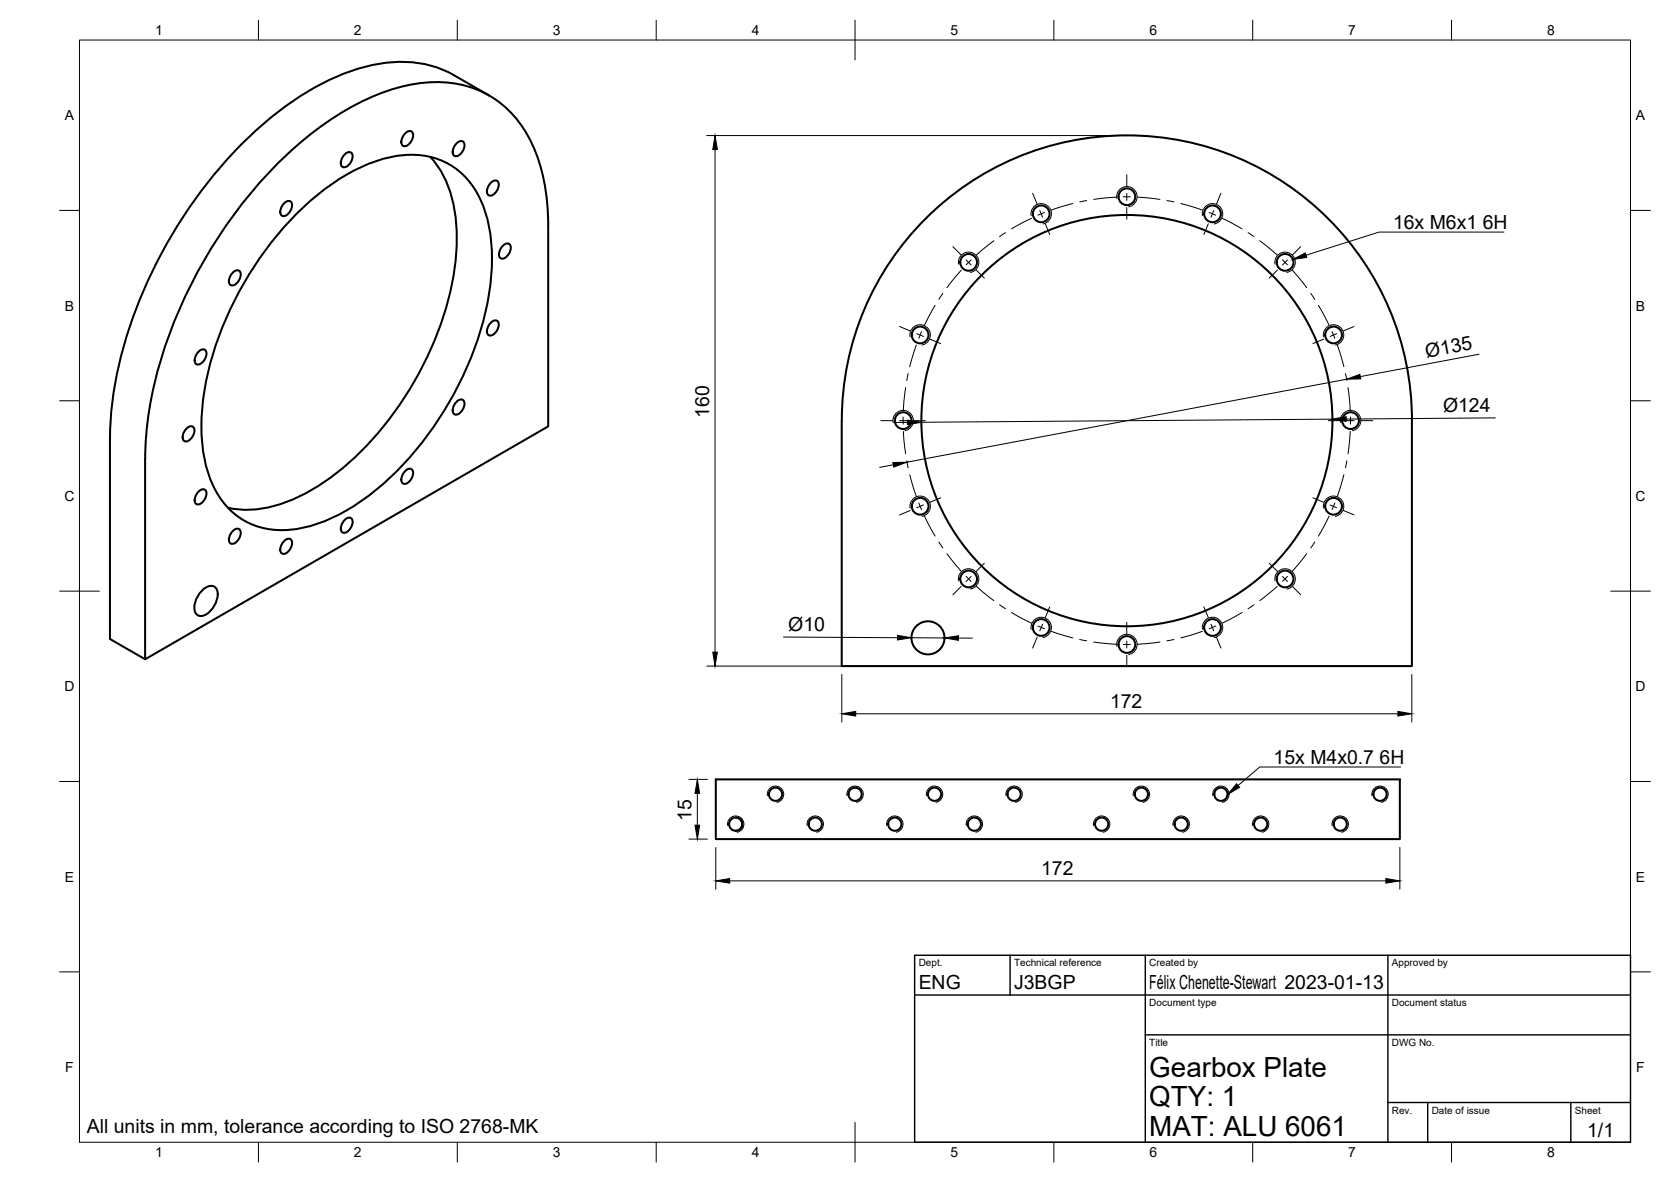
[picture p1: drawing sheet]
<svg xmlns="http://www.w3.org/2000/svg" width="420mm" height="297mm" viewBox="0 0 420 297" stroke-linecap="round" stroke-linejoin="round" font-family="sans-serif">
<!-- layer: Visible -->
<g fill="none" stroke="#000" stroke-width=".51">
<path d="M86.8 38.7a1.06 1.06 0 0 1 1.4-.4 1.06 1.06 0 0 1 .4 1.5l-.4 .9a1.71 1.71 0 0 1-2.2 1.1 2.52 2.52 0 0 1 .8-3.1zM102 33.4a1.06 1.06 0 0 1 1.4-.4 1.06 1.06 0 0 1 .4 1.5l-.4 .9a1.71 1.71 0 0 1-2.2 1.1 2.52 2.52 0 0 1 .8-3.1zM108.2 39.4a28.7 28.7 0 0 1 6.6 19.3 73.6 73.6 0 0 1-10.6 37.2 73.6 73.6 0 0 1-26.9 27.8 28.7 28.7 0 0 1-20 3.9M114.9 35.9a1.06 1.06 0 0 1 1.5-.4 1.06 1.06 0 0 1 .3 1.5l-.3 1a1.71 1.71 0 0 1-2.3 1.1 2.52 2.52 0 0 1 .8-3.2zM123 24l-8.8-5.1a28.8 28.8 0 0 0-21.2-2.4 66.7 66.7 0 0 0-29.3 16.9 118 118 0 0 0-35 64.6 77.8 77.8 0 0 0-1 12.2l-.1 50.4 8.9 5.1 101.3-58.5v-50.4a46.7 46.7 0 0 0-5.3-23.1 25.5 25.5 0 0 0-25.6-12.9 54.5 54.5 0 0 0-26.6 11.3 113.8 113.8 0 0 0-35.1 45.5 97.1 97.1 0 0 0-8.7 37.7v50.4M71.6 51a1.06 1.06 0 0 1 1.4-.4 1.06 1.06 0 0 1 .4 1.4l-.4 1a1.71 1.71 0 0 1-2.2 1.1 2.52 2.52 0 0 1 .8-3.1zM75.2 53.1a51.6 51.6 0 0 1 21.7-13.3 20.7 20.7 0 0 1 17.7 2.6 22.9 22.9 0 0 1 8.4 14.5 57.7 57.7 0 0 1-3.2 29.2 84.1 84.1 0 0 1-27.7 38.9 39.3 39.3 0 0 1-19.1 8.1 18.6 18.6 0 0 1-19.5-11.2 39.3 39.3 0 0 1-2.5-20.7 84.1 84.1 0 0 1 24.2-48.1zM123.5 45.8a1.06 1.06 0 0 1 1.5-.4 1.06 1.06 0 0 1 .4 1.5l-.4 1a1.71 1.71 0 0 1-2.3 1.1 2.52 2.52 0 0 1 .8-3.2zM232.7 55a71.7 71.7 0 0 1 78.1-15.5 71.7 71.7 0 0 1 44.2 66.2v61.7h-143.4v-61.7a71.6 71.6 0 0 1 21.1-50.7zM58.6 68.4a1.06 1.06 0 0 1 1.5-.4 1.06 1.06 0 0 1 .4 1.5l-.4 .9a1.71 1.71 0 0 1-2.3 1.1 2.52 2.52 0 0 1 .8-3.1zM126.6 61.7a1.06 1.06 0 0 1 1.4-.4 1.06 1.06 0 0 1 .4 1.4l-.4 1a1.71 1.71 0 0 1-2.3 1.1 2.52 2.52 0 0 1 .9-3.1zM50 88.3a1.06 1.06 0 0 1 1.5-.4 1.06 1.06 0 0 1 .4 1.4l-.4 1a1.71 1.71 0 0 1-2.3 1.1 2.52 2.52 0 0 1 .8-3.1z"/>
<path d="M123.5 81a1.06 1.06 0 0 1 1.5-.4 1.06 1.06 0 0 1 .4 1.4l-.4 1a1.71 1.71 0 0 1-2.3 1.1 2.52 2.52 0 0 1 .8-3.1zM47 107.6a1.06 1.06 0 0 1 1.5-.4 1.06 1.06 0 0 1 .3 1.5l-.3 .9a1.71 1.71 0 0 1-2.3 1.1 2.52 2.52 0 0 1 .8-3.1zM102 118.3a1.06 1.06 0 0 1 1.4-.4 1.06 1.06 0 0 1 .4 1.4l-.4 1a1.71 1.71 0 0 1-2.2 1.1 2.52 2.52 0 0 1 .8-3.1zM114.9 100.9a1.06 1.06 0 0 1 1.5-.4 1.06 1.06 0 0 1 .3 1.4l-.3 1a1.71 1.71 0 0 1-2.3 1.1 2.52 2.52 0 0 1 .8-3.1zM50 123.4a1.06 1.06 0 0 1 1.5-.4 1.06 1.06 0 0 1 .4 1.5l-.4 1a1.71 1.71 0 0 1-2.3 1.1 2.52 2.52 0 0 1 .8-3.2zM58.6 133.3a1.06 1.06 0 0 1 1.5-.4 1.06 1.06 0 0 1 .4 1.5l-.4 1a1.71 1.71 0 0 1-2.3 1.1 2.52 2.52 0 0 1 .8-3.2zM71.6 135.9a1.06 1.06 0 0 1 1.4-.4 1.06 1.06 0 0 1 .4 1.4l-.4 1a1.71 1.71 0 0 1-2.2 1.1 2.52 2.52 0 0 1 .8-3.1zM86.8 130.6a1.06 1.06 0 0 1 1.4-.4 1.06 1.06 0 0 1 .4 1.4l-.4 1a1.71 1.71 0 0 1-2.2 1.1 2.52 2.52 0 0 1 .8-3.1zM50.7 148.6a2.64 2.64 0 0 1 3.4-1 3.9 3.9 0 0 1-.2 4.6 4.2 4.2 0 0 1-3.9 2.5 2.64 2.64 0 0 1-.9-3.4l.6-1.5zM180 195.9h172v15h-172zM185 205.5a1.66 1.66 0 0 1 1.6 1.6 1.66 1.66 0 0 1-1.6 1.7"/>
<circle cx="261.8" cy="53.7" r="2.11"/>
<circle cx="283.3" cy="49.4" r="2.11"/>
<circle cx="304.9" cy="53.7" r="2.11"/>
<circle cx="243.6" cy="65.9" r="2.11"/>
<circle cx="323.1" cy="65.9" r="2.11"/>
<circle cx="231.4" cy="84.2" r="2.11"/>
<circle cx="335.3" cy="84.2" r="2.11"/>
<circle cx="227.1" cy="105.7" r="2.11"/>
<circle cx="283.3" cy="105.7" r="51.7"/>
<circle cx="339.6" cy="105.7" r="2.11"/>
<circle cx="231.4" cy="127.2" r="2.11"/>
<circle cx="335.3" cy="127.2" r="2.11"/>
<circle cx="243.6" cy="145.5" r="2.11"/>
<circle cx="261.8" cy="157.7" r="2.11"/>
<circle cx="304.9" cy="157.7" r="2.11"/>
<circle cx="323.1" cy="145.5" r="2.11"/>
<circle cx="233.3" cy="160.3" r="4.2"/>
<circle cx="283.3" cy="162" r="2.11"/>
<circle cx="195" cy="199.6" r="1.66"/>
<circle cx="215" cy="199.6" r="1.66"/>
<circle cx="235" cy="199.6" r="1.66"/>
<circle cx="255" cy="199.6" r="1.66"/>
<circle cx="287" cy="199.6" r="1.66"/>
<circle cx="307" cy="199.6" r="1.66"/>
<circle cx="347" cy="199.6" r="1.66"/>
<circle cx="185" cy="207.1" r="1.66"/>
<circle cx="205" cy="207.1" r="1.66"/>
<circle cx="225" cy="207.1" r="1.66"/>
<circle cx="245" cy="207.1" r="1.66"/>
<circle cx="277" cy="207.1" r="1.66"/>
<circle cx="297" cy="207.1" r="1.66"/>
<circle cx="317" cy="207.1" r="1.66"/>
<circle cx="337" cy="207.1" r="1.66"/>
</g>
<!-- layer: Visible Narrow -->
<g fill="none" stroke="#000" stroke-width=".25">
<path d="M259.3 54.2a2.57 2.57 0 0 1 2.1-3 2.57 2.57 0 0 1 2.9 2.1 2.57 2.57 0 0 1-2.1 3M280.8 49.9a2.57 2.57 0 0 1 2.1-3 2.57 2.57 0 0 1 3 2.1 2.57 2.57 0 0 1-2.1 3M302.3 54.2a2.57 2.57 0 0 1 2.1-3 2.57 2.57 0 0 1 3 2.1 2.57 2.57 0 0 1-2.1 3M241 66.4a2.57 2.57 0 0 1 2.1-3 2.57 2.57 0 0 1 3 2.1 2.57 2.57 0 0 1-2.1 3M320.6 66.4a2.57 2.57 0 0 1 2.1-3 2.57 2.57 0 0 1 3 2.1 2.57 2.57 0 0 1-2.1 3M228.8 84.6a2.57 2.57 0 0 1 2.1-3 2.57 2.57 0 0 1 3 2.1 2.57 2.57 0 0 1-2.1 3M332.8 84.6a2.57 2.57 0 0 1 2.1-3 2.57 2.57 0 0 1 2.9 2.1 2.57 2.57 0 0 1-2 3M224.6 106.1a2.57 2.57 0 0 1 2-2.9 2.57 2.57 0 0 1 3 2.1 2.57 2.57 0 0 1-2.1 2.9M337.1 106.1a2.57 2.57 0 0 1 2-2.9 2.57 2.57 0 0 1 3 2.1 2.57 2.57 0 0 1-2.1 2.9M228.8 127.7a2.57 2.57 0 0 1 2.1-3 2.57 2.57 0 0 1 3 2.1 2.57 2.57 0 0 1-2.1 3M332.8 127.7a2.57 2.57 0 0 1 2.1-3 2.57 2.57 0 0 1 2.9 2.1 2.57 2.57 0 0 1-2 3M241 145.9a2.57 2.57 0 0 1 2.1-2.9 2.57 2.57 0 0 1 3 2 2.57 2.57 0 0 1-2.1 3"/>
<path d="M259.3 158.1a2.57 2.57 0 0 1 2.1-2.9 2.57 2.57 0 0 1 2.9 2 2.57 2.57 0 0 1-2.1 3M302.3 158.1a2.57 2.57 0 0 1 2.1-2.9 2.57 2.57 0 0 1 3 2 2.57 2.57 0 0 1-2.1 3M320.6 145.9a2.57 2.57 0 0 1 2.1-2.9 2.57 2.57 0 0 1 3 2 2.57 2.57 0 0 1-2.1 3M280.8 162.4a2.57 2.57 0 0 1 2.1-3 2.57 2.57 0 0 1 3 2.1 2.57 2.57 0 0 1-2.1 3M193 200a2.06 2.06 0 0 1 1.6-2.4 2.06 2.06 0 0 1 2.4 1.6 2.06 2.06 0 0 1-1.6 2.4M195.4 198h.1M213 200a2.06 2.06 0 0 1 1.6-2.4 2.06 2.06 0 0 1 2.4 1.6 2.06 2.06 0 0 1-1.6 2.4M215.2 198h.1M232.9 200a2.06 2.06 0 0 1 1.7-2.4 2.06 2.06 0 0 1 2.4 1.6 2.06 2.06 0 0 1-1.7 2.4M253 200a2.06 2.06 0 0 1 1.6-2.4 2.06 2.06 0 0 1 2.4 1.6 2.06 2.06 0 0 1-1.7 2.4M285 200a2.06 2.06 0 0 1 1.6-2.4 2.06 2.06 0 0 1 2.4 1.6 2.06 2.06 0 0 1-1.7 2.4M305 200a2.06 2.06 0 0 1 1.6-2.4 2.06 2.06 0 0 1 2.4 1.6 2.06 2.06 0 0 1-1.7 2.4"/>
<path d="M345 200a2.06 2.06 0 0 1 1.6-2.4 2.06 2.06 0 0 1 2.4 1.6 2.06 2.06 0 0 1-1.6 2.4M183 207.5a2.06 2.06 0 0 1 1.6-2.4 2.06 2.06 0 0 1 2.4 1.7 2.06 2.06 0 0 1-1.7 2.3M195.4 201.2h.1M203 207.5a2.06 2.06 0 0 1 1.6-2.4 2.06 2.06 0 0 1 2.4 1.7 2.06 2.06 0 0 1-1.7 2.3M215.2 201.3h.1M223 207.5a2.06 2.06 0 0 1 1.6-2.4 2.06 2.06 0 0 1 2.4 1.7 2.06 2.06 0 0 1-1.7 2.3M243 207.5a2.06 2.06 0 0 1 1.6-2.4 2.06 2.06 0 0 1 2.4 1.7 2.06 2.06 0 0 1-1.6 2.3M275 207.5a2.06 2.06 0 0 1 1.6-2.4 2.06 2.06 0 0 1 2.4 1.7 2.06 2.06 0 0 1-1.6 2.3M295 207.5a2.06 2.06 0 0 1 1.6-2.4 2.06 2.06 0 0 1 2.4 1.7 2.06 2.06 0 0 1-1.6 2.3M314.9 207.5a2.06 2.06 0 0 1 1.7-2.4 2.06 2.06 0 0 1 2.4 1.7 2.06 2.06 0 0 1-1.7 2.3M335 207.5a2.06 2.06 0 0 1 1.6-2.4 2.06 2.06 0 0 1 2.4 1.7 2.06 2.06 0 0 1-1.7 2.3"/>
</g>
<!-- layer: BORDER -->
<g fill="none" stroke="#000" stroke-width=".25">
<path d="M20 10.1h390v276.9h-390zM65 5.1v5M115 5.1v5M165 5.1v5M215 5.1v10M265 5.1v5M315 5.1v5M365 5.1v5M15 52.9h5M410 52.9h5M15 100.7h5M410 100.7h5"/>
<path d="M15 148.6h10M405 148.6h10M15 196.4h5M410 196.4h5M15 244.2h5M410 244.2h5M65 287v5M115 287v5M165 287v5M215 282.1v9.9M265 287v5M315 287v5"/>
<path d="M365 287v5"/>
</g>
<!-- layer: TITLEBLOCK -->
<path d="M230 240.1h180v46.9h-180zM230 250h180M254 240.1v9.9M288 240.1v46.9M349 240.1v46.9M288 260.1h122M349 277.1h61M359 277.1v9.9M395 277.1v9.9" fill="none" stroke="#000" stroke-width=".36"/>
<!-- layer: FD_Dimensions -->
<g fill="none" stroke="#000" stroke-width=".25">
<path d="M177.7 34.1h103.5M179.8 37.6v126.3M338.6 95.3l-110.6 20.8M371.9 89l-29.9 5.6M224.6 116.8l-3.4 .7M228.2 106.1l-3.5 .1M335 105.3l-103.3 .8M376 105l-37.5 .3M177.7 167.4h175.2M197 160.1l28.7 .2M211.7 169.5v12M215.2 179.4h136.3"/>
<path d="M229.2 160.3h8.3M241 160.3l3.5 .1M355 169.5v12M173.2 195.9h4.7M175.3 199.4v8M173.2 210.9h4.7M180 213v10.5M352 213v10.5M183.5 221.4h165"/>
</g>
<g fill="#000" stroke="#000" stroke-width=".25">
<path d="M179.8 34.1l.6 3.5h-1.2zM338.6 95.3l3.3-1.2 .2 1.1zM224.5 116.2l3.5-.1-3.3 1.3zM228.2 105.6l3.5 .5-3.5 .6zM335 105.3l3.5-.6v1.2zM225.7 159.7l3.5 .6-3.5 .5zM237.5 160.3l3.5-.5v1.1zM179.2 163.9h1.2l-.6 3.5zM211.7 179.4l3.5-.6v1.1zM351.5 178.8l3.5 .6-3.5 .5zM175.3 195.9l.6 3.5h-1.1zM174.8 207.4h1.1l-.6 3.5z"/>
<path d="M180 221.4l3.5-.6v1.1zM348.5 220.8l3.5 .6-3.5 .5z"/>
</g>
<!-- layer: Hole Notes -->
<path d="M325.1 65.2l3.1-1.6 .4 1.1zM310.9 197l.8 .9-3 1.8z" fill="#000" stroke="#000" stroke-width=".25"/>
<path d="M378.1 58.3h-31.3l-18.4 5.8M352.2 192.8h-35.5l-5.4 4.6" fill="none" stroke="#000" stroke-width=".25"/>
<!-- layer: Smart Centers -->
<g fill="none" stroke="#000" stroke-width=".25">
<path d="M252.8 58.5l-1.5 1M259.4 54.8l-5.1 2.7M259.7 48.6l1.1 2.7M261.5 52.9l.6 1.7M262.6 53.4l-1.6 .7M262.8 56.2l1.1 2.7M269.7 51.1l-5.4 1.7M273.2 50.4l-1.7 .3M280.6 49.5l-5.6 .6M283.3 43.9v2.9M283.3 48.6v1.8M283.3 52.2v2.9"/>
<path d="M284.2 49.5h-1.8M286 49.5l5.7 .6M293.4 50.4l1.8 .3M296.9 51.1l5.4 1.7M303.8 56.2l-1.1 2.7M304 53.4l1.7 .7M305.2 52.9l-.7 1.7M307 48.6l-1.1 2.7M307.3 54.8l5 2.7M313.8 58.5l1.5 1M235.1 76.7l-2.7 5.1M237.1 73.7l-1 1.5"/>
<path d="M239.6 62l2.1 2.1M241.7 67.9l-3.6 4.4M242.9 65.3l1.3 1.3M244.2 65.3l-1.3 1.3M245.4 67.8l2.1 2.1M249.9 60.5l-4.4 3.6M316.8 60.5l4.4 3.6M321.2 67.8l-2.1 2.1M322.5 65.3l1.2 1.3M323.7 65.3l-1.2 1.3M325 67.9l3.5 4.4M327 62l-2 2.1"/>
<path d="M329.6 73.7l1 1.5M331.5 76.7l2.7 5.1M226.2 82l2.7 1.2M227.7 97.4l-.6 5.6M228.3 93.9l-.3 1.7M230.4 86.7l-1.7 5.4M230.5 83.8l1.7 .7M231.7 83.4l-.7 1.6M233.8 85.2l2.7 1.1M332.8 85.2l-2.7 1.1M334.9 83.4l.7 1.6M336.1 83.8l-1.6 .7"/>
<path d="M336.3 86.7l1.6 5.4M338.3 93.9l.3 1.7M338.9 97.4l.6 5.6M340.5 82l-2.7 1.2M221.5 105.7h2.9M226.2 105.7h1.8M227.1 104.8v1.8M227.1 108.4l.6 5.7M228 115.8l.3 1.8M228.7 119.3l1.7 5.4M229.7 105.7h3M334 105.7h2.9"/>
<path d="M337.9 119.3l-1.6 5.4M338.6 115.8l-.3 1.8M338.7 105.7h1.8M339.5 108.4l-.6 5.7M339.6 104.8v1.8M342.2 105.7h3M228.9 128.3l-2.7 1.1M231 126.4l.7 1.7M232.2 126.9l-1.7 .7M232.4 129.7l2.7 5M236.1 136.2l1 1.5M236.5 125.1l-2.7 1.1"/>
<path d="M238.1 139.2l3.6 4.4M328.5 139.2l-3.5 4.4M330.1 125.1l2.7 1.1M330.6 136.2l-1 1.5M334.2 129.7l-2.7 5M334.5 126.9l1.6 .7M335.6 126.4l-.7 1.6M337.8 128.3l2.7 1.1M241.7 147.4l-2.1 2.1M242.9 144.8l1.3 1.3M244.2 144.9l-1.3 1.2M245.5 147.3l4.4 3.6"/>
<path d="M247.5 141.5l-2.1 2.1M251.3 152l1.5 1M254.3 153.9l5.1 2.7M261 157.3l1.6 .7M262.1 156.9l-.6 1.6M263.9 152.5l-1.1 2.7M264.3 158.7l5.4 1.6M283.3 156.4v2.9M302.3 158.7l-5.4 1.6M302.7 152.5l1.1 2.7M304.5 156.9l.7 1.6M305.7 157.3l-1.7 .7"/>
<path d="M312.3 153.9l-5 2.7M315.3 152l-1.5 1M319.1 141.5l2.1 2.1M321.2 147.3l-4.4 3.6M322.5 144.9l1.2 1.2M323.7 144.8l-1.2 1.3M325 147.4l2 2.1M260.8 160.2l-1.1 2.7M271.5 160.7l1.7 .3M275 161.3l5.6 .6M283.3 161.1v1.8M283.3 164.6v3"/>
<path d="M284.2 161.9h-1.8M291.7 161.3l-5.7 .6M295.2 160.7l-1.8 .3M305.9 160.2l1.1 2.7"/>
</g>
<g font-size="7">
<text x="289" y="270.6">Gearbox Plate</text>
<text x="289" y="278.1">QTY: 1</text>
<text x="289" y="285.5">MAT: ALU 6061</text>
</g>
<g font-size="4.9">
<text x="350.3" y="57.6">16x M6x1</text>
<text x="372.8" y="57.6">6H</text>
<text x="358.7" y="89.9" transform="rotate(-11 358.7 89.9)">Ø135</text>
<text x="178.3" y="105" transform="rotate(-90 178.3 105)">160</text>
<text x="362.8" y="103.6">Ø124</text>
<text x="198.2" y="158.5">Ø10</text>
<text x="279.1" y="178">172</text>
<text x="320.2" y="192.1">15x M4x0.7</text>
<text x="346.9" y="192.1">6H</text>
<text x="173.9" y="206.3" transform="rotate(-90 173.9 206.3)">15</text>
<text x="261.8" y="220">172</text>
<text x="231" y="248.5">ENG</text>
<text x="255" y="248.5">J3BGP</text>
<text x="289" y="248.5">Félix Chenette-Stewart 2023-01-13</text>
<text x="21.8" y="284.6">All units in mm, tolerance according to ISO 2768-MK</text>
<text x="399.1" y="285.7">1/1</text>
</g>
<g font-size="3.5">
<text x="39" y="8.8">1</text>
<text x="89" y="8.8">2</text>
<text x="139" y="8.8">3</text>
<text x="189" y="8.8">4</text>
<text x="239" y="8.8">5</text>
<text x="289" y="8.8">6</text>
<text x="339" y="8.8">7</text>
<text x="389" y="8.8">8</text>
<text x="16.3" y="30.2">A</text>
<text x="411.3" y="30.2">A</text>
<text x="16.3" y="78">B</text>
<text x="411.3" y="78">B</text>
<text x="16.2" y="125.9">C</text>
<text x="411.2" y="125.9">C</text>
<text x="16.2" y="173.7">D</text>
<text x="411.2" y="173.7">D</text>
<text x="16.3" y="221.6">E</text>
<text x="411.3" y="221.6">E</text>
<text x="16.4" y="269.4">F</text>
<text x="411.4" y="269.4">F</text>
<text x="39" y="290.8">1</text>
<text x="89" y="290.8">2</text>
<text x="139" y="290.8">3</text>
<text x="189" y="290.8">4</text>
<text x="239" y="290.8">5</text>
<text x="289" y="290.8">6</text>
<text x="339" y="290.8">7</text>
<text x="389" y="290.8">8</text>
</g>
<g font-size="2.5">
<text x="231" y="242.9">Dept.</text>
<text x="255" y="242.9">Technical reference</text>
<text x="289" y="242.9">Created by</text>
<text x="350" y="242.9">Approved by</text>
<text x="289" y="252.8">Document type</text>
<text x="350" y="252.8">Document status</text>
<text x="289" y="262.9">Title</text>
<text x="350" y="262.9">DWG No.</text>
<text x="350" y="279.9">Rev.</text>
<text x="360" y="279.9">Date of issue</text>
<text x="396" y="279.9">Sheet</text>
</g>
</svg>
